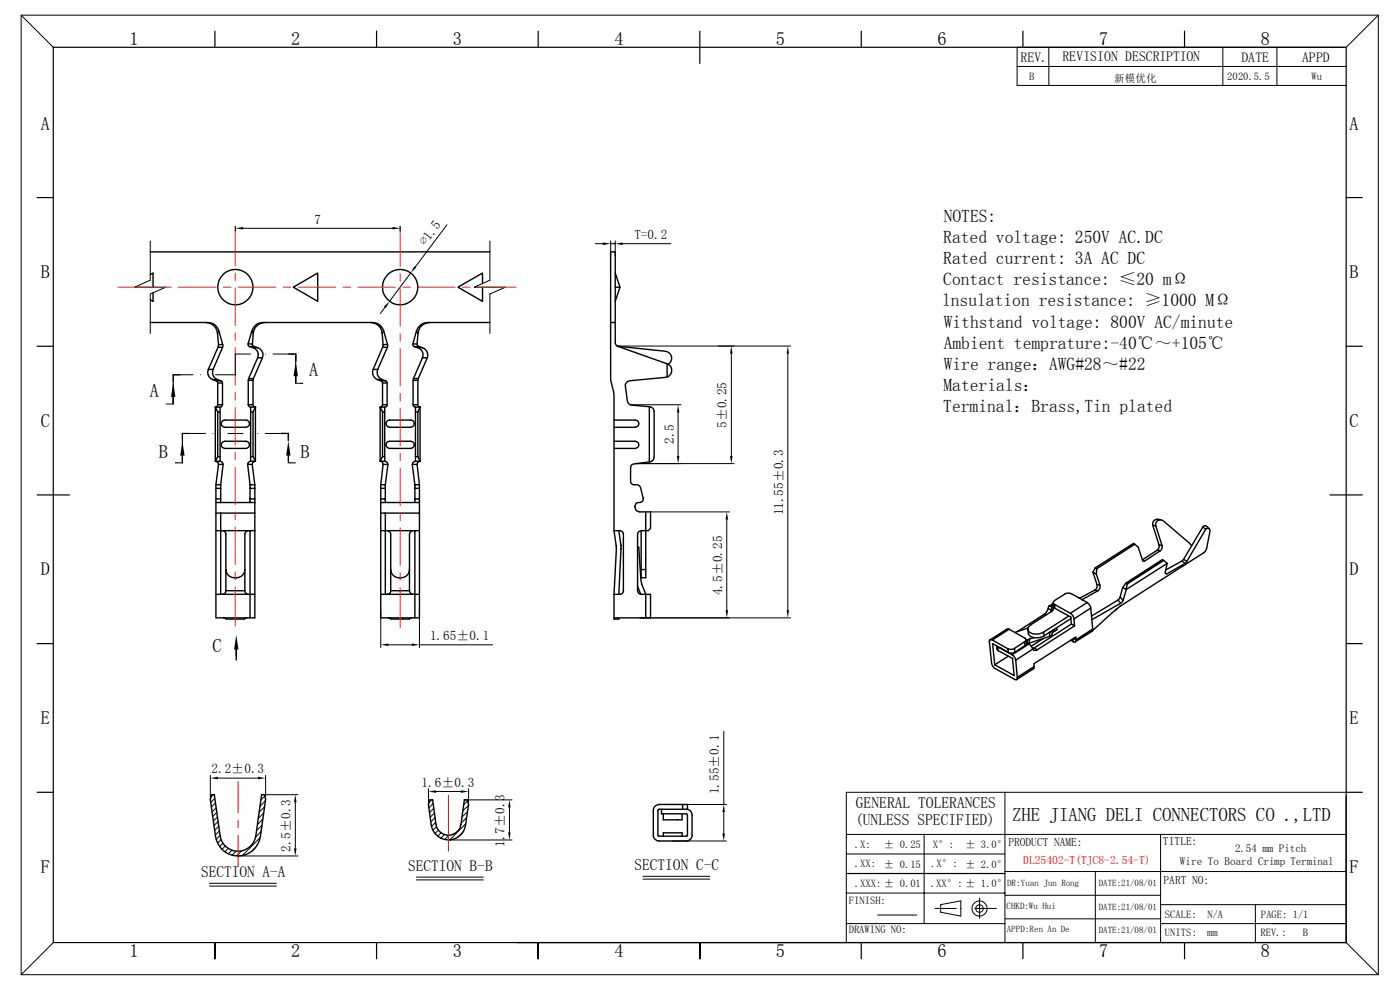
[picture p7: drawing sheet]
<svg xmlns="http://www.w3.org/2000/svg" width="297mm" height="210mm" viewBox="0 0 297 210" stroke-linecap="round" stroke-linejoin="round" font-family="sans-serif">
<g fill="none" stroke="#000" stroke-width=".3">
<path d="M31.9 58.3l.6-.4v3M31.9 53.4h72M130.5 57.9l1 3-1 3M31.9 68.4h12.2a2.35 2.35 0 0 1 2.3 1.8l.8 2.9M32.5 62.1v1.8l-.6-.3M43.6 68.4a2.46 2.46 0 0 1 2.5 2.3M44.2 78.4a1.62 1.62 0 0 0 .9 2.1M44.2 78.4h1M45.2 78.4a1.6 1.6 0 0 0 .9 2.1h-1M46.1 70.7l.2 2.9-2.1 4.8M46.3 73.6l.9 .1M46.4 70.2l-.3 .5"/>
<path d="M47.2 73.7l-2 4.7M47.2 73.1v.6M47.2 73.1h-.8M52.6 72.9l1 .1M53 73.5l.7 .2M53.4 70.2a2.46 2.46 0 0 1 2.4-1.8h23.2a2.42 2.42 0 0 1 2.4 1.8M53.4 70.2l-.8 2.7v.3l.4 .3M53.4 70.2l.3 .5M53.7 73.7a1.58 1.58 0 0 1 1 2.2M53.7 73.7h1M53.7 70.7l-.1 2.5 .3 .3M53.9 73.5l.8 .2"/>
<path d="M53.9 73.5h-.9M54.7 73.7a1.64 1.64 0 0 1 1 2.2M54.7 75.9l-2 4.4M54.7 75.9h1M55.7 75.9l-2 4.8M56.2 68.4a2.46 2.46 0 0 0-2.5 2.3M62.2 60.9l5.2-3v6zM78.6 68.4a2.46 2.46 0 0 1 2.5 2.3M79.2 78.4a1.65 1.65 0 0 0 .9 2.1M79.2 78.4h.9M80.1 78.4a1.58 1.58 0 0 0 1 2.1M81.1 70.7l.1 2.9-2 4.8"/>
<path d="M81.2 73.6l1 .1M81.4 70.2l.8 2.9M81.4 70.2l-.3 .5M82.2 73.7l-2.1 4.7M82.2 73.1v.6M82.2 73.1h-.9M87.6 72.9l.9 .1M87.9 73.5l.7 .2M88.3 70.2l-.7 2.7v.3l.3 .3M88.3 70.2l.4 .5M88.6 73.7a1.56 1.56 0 0 1 1 2.2M88.6 73.7h1"/>
<path d="M88.7 70.7l-.2 2.3 .1 .4 .3 .1M88.9 73.5l.7 .2M88.9 73.5h-1M89.6 73.7a1.64 1.64 0 0 1 1 2.2M89.6 75.9h1M89.6 75.9l-1.9 4.4M90.6 75.9l-2 4.8M91.2 68.4a2.46 2.46 0 0 0-2.5 2.3M102.4 60.2v-2.3l-5.2 3 5.2 3v-3M103.9 68.4h-13.1a2.42 2.42 0 0 0-2.5 1.8M129.5 68.4h1M130.5 60.9h1"/>
<path d="M131 73.4l-.2-.1-.3-.6v-19.3h-1v26.8l.8 3.5v28.9M131 73.4l10.1 1.1a1.49 1.49 0 0 1 1.4 1.2 1.49 1.49 0 0 1-.7 1.6M131 73.4l10.5 3.8M141.5 77.2a1.49 1.49 0 0 1 1 1.6 1.49 1.49 0 0 1-1.4 1.3l-7.5 .7a1.02 1.02 0 0 0-.9 1.1l.4 3.2 .5 .7 4.2 .5a1.01 1.01 0 0 1 1 1v9.7a1.02 1.02 0 0 1-.9 1l-3.5 .4a.73 .73 0 0 0-.6 .8v2.9a.72 .72 0 0 0 .7 .7h.7l.5 .3 .7 2.6a.79 .79 0 0 1-.9 .9 1.01 1.01 0 0 0-.8 1.1 1.01 1.01 0 0 0 1 .9h2.3v3.5l-.5 .5h-1.5a.8 .8 0 0 0-.7 .7v12a.73 .73 0 0 0 .7 .8h2v5h-7.7M141.5 77.2v2.8M45.1 80.5l.7 .3M45.7 97.8l.6 .4 .1 .3M45.7 86.4v11.4M45.7 86.4h1M45.7 97.8h1M45.7 86.4l.5 1M45.8 80.8l.4 .4v4.7"/>
<path d="M45.8 80.8h1.1M46.1 80.5l.8 .3M46.2 85.9l-.3 .4-.2 .1M46.2 81.2h1M46.2 85.9h1M46.4 98.5h.9M46.4 98.5l-.6 4.3M46.7 86.4v11.4l.5 .4 .1 .3M46.7 87.4h-.5v9.5M46.7 96.9h-.5l-.5 .9M46.9 80.8l.3 .4v4.7M47.2 93.8l.5-.2h4.5a.76 .76 0 0 1 .7 .8 .76 .76 0 0 1-.7 .7h-4.5a.77 .77 0 0 1-.7-.5 .77 .77 0 0 1 .2-.8z"/>
<path d="M47.2 89.3l.5-.2h4.5a.76 .76 0 0 1 .7 .8 .76 .76 0 0 1-.7 .7h-4.5a.77 .77 0 0 1-.7-.5 .77 .77 0 0 1 .2-.8zM47.2 85.9l-.3 .4-.2 .1M47.3 98.5l-.5 4.3M52.5 98.5l.5 4.3M52.7 85.9l.2 .4 1.3 .1M52.7 80.7h1M52.7 85.9h1M52.7 80.3v5.6M52.7 80.3h1.1M52.9 94.4h.1M53.2 97.8l-.6 .4-.1 .3h1M53.2 86.4v11.4"/>
<path d="M53.2 87.4h.5M53.2 97.8h1M53.2 96.9h.5M53.5 98.5l.6 4.3M53.7 80.7v5.2v.2l.5 .3M53.7 87.4v9.5M53.7 96.9l.5 .9M54.2 97.8l-.6 .4-.1 .3M54.2 86.4v11.4M54.2 86.4h.1M54.2 86.4l-.5 1M80.1 80.5h1"/>
<path d="M80.1 80.5l.7 .3M80.6 97.8l.6 .4 .1 .3M80.6 86.4h1M80.6 97.8h1M80.6 86.4v11.4M80.6 86.4l.6 1M80.8 80.8l.4 .4v4.7M80.8 80.8h1M81.1 80.5l.7 .3M81.2 85.9l-.3 .4-.3 .1M81.2 81.2h.9M81.2 85.9h.9"/>
<path d="M81.3 98.5h1M81.3 98.5l-.5 4.3M81.6 86.4v11.4l.6 .4 .1 .3M81.6 87.4h-.4v9.5M81.6 96.9h-.4l-.6 .9M81.8 80.8l.3 .4v4.7M82.1 85.9v.2l-.5 .3M82.1 93.8l.5-.2h4.5a.76 .76 0 0 1 .8 .8 .76 .76 0 0 1-.8 .7h-4.5a.77 .77 0 0 1-.7-.5 .77 .77 0 0 1 .2-.8zM82.1 89.3l.5-.2h4.5a.76 .76 0 0 1 .8 .8 .76 .76 0 0 1-.8 .7h-4.5a.77 .77 0 0 1-.7-.5 .77 .77 0 0 1 .2-.8zM82.3 98.5l-.6 4.3M87.5 98.5l.5 4.3M87.6 85.9l.3 .4 1.2 .1"/>
<path d="M87.6 80.7h1M87.6 85.9h1M87.7 80.3l-.1 5.6M87.7 80.3h1M87.9 94.4h.1M88.1 97.8l-.6 .4v.3h1M88.1 87.4h.5M88.1 97.8h1M88.1 96.9h.5M88.1 86.4v11.4M88.5 98.5l.5 4.3M88.6 80.7v5.2l.3 .4 .2 .1"/>
<path d="M88.6 87.4v9.5M88.6 96.9l.5 .9M89.1 97.8l-.5 .4-.1 .3M89.1 86.4h.1M89.1 86.4v11.4M89.1 86.4l-.5 1M130.3 89.1h4.4a.76 .76 0 0 1 .8 .8 .76 .76 0 0 1-.8 .7h-4.4M130.3 93.6h4.4a.76 .76 0 0 1 .8 .8 .76 .76 0 0 1-.8 .7h-4.4M137.8 86.3v11.7M45.8 102.8v28.3h8.3v-28.3M45.8 112.6h8.3M45.8 108.8h8.3"/>
<path d="M45.8 106.6h8.3M45.8 105.8h1M45.8 102.8h1M45.8 103.6h1M46.8 102.8v3.8M46.8 108.8v17.3M47.2 112.6a.8 .8 0 0 1 .7 .7v12M52.7 112.6a.8 .8 0 0 0-.8 .7v12M53 102.8v3.8M53 112.6v18.5M53 105.8h1.1M53 102.8h1.1"/>
<path d="M53 103.6h1.1M80.8 102.8v28.3h8.2v-28.3M80.8 112.6h8.2M80.8 108.8h8.2M80.8 106.6h8.2M80.8 105.8h.9M80.8 102.8h.9M80.8 103.6h.9M81.7 102.8v3.8M81.7 108.8v17.3M82.1 112.6a.8 .8 0 0 1 .8 .7v12M87.6 112.6a.8 .8 0 0 0-.7 .7v12"/>
<path d="M88 105.8h1M88 102.8h1M88 103.6h1M88 102.8v3.8M88 112.6v18.5M130.3 112.6h1.2a.8 .8 0 0 1 .7 .7v12a.72 .72 0 0 1-.7 .8h-1.2M130.3 112.6l.5 3.7-.5 9.8M131.3 112.6l.4 3.1-.4 10.4M135.3 116.1h.2l.5 7 1 3v5M137 108.6v14h-1v-10M240.7 115.4l-8 5.2M244.6 111.4l1.3 4.2"/>
<path d="M244.6 111.4l.6 .1M245.2 111.5a1 1 0 0 1 .4-1.1 1 1 0 0 1 1.2 .1l6 5.2M245.2 111.5l1.3 4.2M245.5 116.7l-3.1 2M245.5 116.7l.6 .1M245.9 115.6l-.1 .8-.3 .3M245.9 115.6l.6 .1M246.1 116.8l-3.3 2.2h-.3l-1-2.9-1-.8-8.1 5.1M246.3 110.3a1.2 1.2 0 0 0-1.8 .7l.1 .4M246.5 115.7l-.1 .8-.3 .3M246.9 118.9l-7.8 5M247.6 119.5l-.4 2 .2 .3 4-2.3"/>
<path d="M247.6 119.5l-8.7 5.6-.6 2.2-.5 .6M247.6 119.5l-1-.8-7.8 5M250.7 119l-3.4 1.9M250.7 119l.7 .5M251.1 118.7l.7 .3M255.2 111.8l-4.1 6.9-.4 .3M255.2 111.8l.5-.3 .8 .6M255.2 111.8l.6 .5M255.5 117.2l-4.7 3M255.8 112.3l-4.4 7.2M255.8 112.3l.2-.2a.5 .5 0 0 1 .7 .5l-.8 3.9-.5 .7M45.8 126.1h8.3"/>
<path d="M47.4 131.1l.6 .2h3.9l.5-.2M47.9 120.8a2.03 2.03 0 0 0 2 1.8 2.03 2.03 0 0 0 2-1.8M47.9 125.3a.72 .72 0 0 1-.7 .8M47.9 125.3h4M50.1 137.8v2.2M51.9 125.3a.72 .72 0 0 0 .8 .8M80.8 126.1h8.2M82.4 131.1l.5 .2h3.9l.6-.2M82.9 120.8a2.01 2.01 0 0 0 2 1.8 2.01 2.01 0 0 0 2-1.8M82.9 125.3a.73 .73 0 0 1-.8 .8M82.9 125.3h4M86.9 125.3a.73 .73 0 0 0 .7 .8"/>
<path d="M130.3 126.1v5.2h1v-.2M135.3 124.4l.6 1.7M136 120.8h1M210.1 135.7l-.2 .4 .5 4.6 .3 .7 .3 .4 4.3 2.3h.4M210.1 135.7l.4 .1M210.5 135.8l3.3 1.8M211.4 137l.1 .7 .3 .3M211.5 137.1l.2 .1M211.7 137.2l.1 .8M211.7 137.2l3 1.7M211.8 138l3 1.7 .3 3.6-4.1-2.3M213.8 137.6l.1 .8"/>
<path d="M213.9 138.4l-3.3-1.9 .4 4.5M213.9 139.2l-2.9 1.8M214.1 133.5l3.3 1.8 .3 .4M214.1 133.5l-.4-.1-3.6 2.3M214.1 133.5l-3.6 2.3M214.7 138.9l.6 .5 .2 .6M215.2 137.5a1.52 1.52 0 0 1-1.4 .1M215.2 137.5l.1 .8M215.3 138.3l-.1 .1a1.35 1.35 0 0 1-1.3 0M217.3 136.1l.1 .8M217.3 136.1l-2.1 1.4M217.4 136.9l-2.1 1.4"/>
<path d="M217.7 135.7l-.4 .4M217.7 135.7v1l-.3 .2M217.7 135.8l.2 .2M217.9 136v.3l.4 .3M217.9 136v.2M218.1 133.5l.1 .4a2.58 2.58 0 0 0 3.2 .2M218.1 133.5v1l.3 .2a2.65 2.65 0 0 0 3.1 .2M218.1 133.2l-2.8 1M218.3 136.6l.4 .4 .4 .7M218.3 136.6l-3.6 2.3M218.3 136.4l-.2 .1M218.4 135.6l-.5 .4"/>
<path d="M218.4 135.6l-.1 .8M219.1 137.7l.3 .3 .6-.2M219.1 137.7l-3.6 2.3M219.3 135.3l-.9 .3M219.4 137.5l-.4 .1M219.4 137.5l.6 .3M221.4 135.4l-2.6 1.7M221.4 134.1l.1 .8M221.5 130.3l.4 .2M221.5 130.3l-5.7 3.7M222.4 129.1l-.4 .8-.5 .4M222.4 129.1l.7 .4"/>
<path d="M222.5 128.6l-.1 .5M222.5 128.6h.6M222.6 135l-4.3 1.4M222.7 134.1l-.1 .1M222.7 134.1l-.1 .9M223.1 128.6l.1 .1a.6 .6 0 0 1 .2 .6 .6 .6 0 0 1-.4 .5l-4.5 2.8-.4 .5v.4M223.1 129.5l-.2 .3M223.1 128.6v.8M223.1 129.4l.2 .1M223.1 129.4v.1M223.3 133.7l-.6 .4M223.4 127.9l.3 .3"/>
<path d="M223.4 127.9l.1 .8 .3 .3M223.4 128l-.9 .6M223.5 128.3l-.4 .3M223.5 133.6l.1 .2M223.6 133.8l-.2-.1-.2 .9-.6 .4M223.6 133.8l.1 .1M223.7 128.2l3.4 1.9M223.7 128.2l.1 .8M223.8 129l3.4 1.9 .1 1.5M223.9 133.3l.4 .2-1 .7M226.7 130.7l-5.3 3.4M227.1 130.1l.4 .4 .3 .8"/>
<path d="M227.1 135.8l.6 .3M227.2 131.2l-5.7 3.7M227.3 132.4l.7 .4M227.3 132.4l-7.9 5.1M227.6 135.5l.1 .6M227.7 136.1h.4M227.8 135.4l.5 .3M227.8 131.3l.2 1.5M228 132.8l-8 5M228.3 135.7l-.2 .4M228.3 135.7l-.1-.6-8.9 5.7 .1 .6M230.6 127.8l-3.4-1.9a1.45 1.45 0 0 0-1.3 .1l-2.3 1.5-.2 .4"/>
<path d="M230.6 127.8l.5 .5 .3 .7M230.6 127.8l-3.5 2.3M231.3 133.8l-.1 .1M231.4 129l.4 4.4M231.4 129l-3.6 2.3M231.8 133.4l-.1 .5-3.6 2.2M231.8 133.4l-3.5 2.3M231.9 121.4l.8 2.6M232.2 125.2l-3.2 1.7M232.2 125.2l.7 .1M232.4 120.4l.3 .2M232.4 120.4l-.5 1"/>
<path d="M232.6 121.8l.7 2.3M232.7 120.6l-.1 1.2-.7-.4M232.7 124a.94 .94 0 0 1-.5 1.2M232.7 124l.6 .1M232.9 125.3l-3.4 1.9M233.3 124.1l.1 .5-.5 .7M237.1 129l-5.5 4.9M237.2 127.3l-5.6 3.4M237.2 127.3l.6 .6M237.6 126.7l-.4 .6M237.6 126.7l.7 .6M237.8 128.5l-1.3 1"/>
<path d="M237.8 127.9l-6.2 3.5M238.2 124.6l-.6 2.1M238.8 123.7l.3 .2-.2 1.2-.7-.5zM246.5 122.9l-8.9 5.7M250.9 120.1l-4.5 2.9M215.5 140l.3 3.7M215.8 143.7l-.1 .4M219.4 141.4l-.2 .5-3.5 2.2M219.4 141.4l-3.6 2.3M44.9 168.6h.6l1.2 8.7a3.8 3.8 0 0 0 3.8 3.3 3.8 3.8 0 0 0 3.8-3.3l1.2-8.7h.6l.2 1-1.1 7.8a4.8 4.8 0 0 1-4.7 4.2 4.8 4.8 0 0 1-4.8-4.2l-1.1-7.8zM91.1 169.7h.7l.7 5.2a2.67 2.67 0 0 0 2.6 2.3 2.67 2.67 0 0 0 2.7-2.3l.7-5.2h.6l.3 1-.6 4.3a3.7 3.7 0 0 1-3.7 3.2 3.7 3.7 0 0 1-3.6-3.2l-.6-4.3zM140.3 171.7v.9l5.5 .1v4.5l-.2 .2h-5.8l-.2-.2 .1-5.5h5.9a1.19 1.19 0 0 1 1.2 1.2v4.3a1.19 1.19 0 0 1-1.2 1.2h-5.8a1.27 1.27 0 0 1-1.2-1.2v-5.3a1.19 1.19 0 0 1 1.2-1.3h6v1.1"/>
<path d="M140.7 177.4v-.7h4v.7M140.7 172.6v1.3h4v-1.3M144.8 170.6v1.1"/>
<circle cx="49.9" cy="60.9" r="3.7"/>
<circle cx="84.9" cy="60.9" r="3.7"/>
</g>
<g fill="none" stroke="#000" stroke-width=".25">
<path d="M11.3 10h274.3v189.9h-274.3zM45.6 6.6v3.4M79.9 6.6v3.4M114.2 6.6v3.4M148.5 6.6v6.9M182.7 6.6v3.4M217 6.6v3.4M251.3 6.6v3.4M7.9 41.9h3.4M285.6 41.9h3.4M7.9 73.4h3.4M285.6 73.4h3.4"/>
<path d="M7.9 105h6.8M282.2 105h6.8M7.9 136.5h3.4M285.6 136.5h3.4M7.9 168.1h3.4M285.6 168.1h3.4M45.6 199.9v3.5M79.9 199.9v3.5M109.7 199.9h175.9M114.2 199.9v3.5M148.5 199.9v3.5M179.5 185.3h33.7"/>
<path d="M182.7 199.9v3.5M217 199.9v3.5M251.3 199.9v3.5M269.9 195.9h15.7"/>
</g>
<g fill="none" stroke="#000" stroke-width=".21">
<path d="M4.5 3.2h287.9v203.6h-287.9zM4.5 3.2l6.8 6.8M215.8 14.1h69.8zM222.5 10v8.1M259.4 10v8.1M270.9 10v8.1M292.4 3.2l-6.8 6.8h-69.8v8.1h69.8M31.9 51.1v8.3l-3.3 1.5h6.6l-3.3 1.5v8.3M49.9 48v1M51.6 48.4h31.7M84.9 48v1M87.1 57.9l-4.5 6"/>
<path d="M94.8 47.7l-6.7 8.9M103.9 51.1v8.3l-3.3 1.5h6.6l-3.3 1.5v8.3M126.3 51.7h1.6M129.5 51.1v3.1M129.5 51.7h1M130.5 51.1v3.1M132.1 51.7h10.2M40.9 79.5h-4.2v6.2M42.5 79.5h.1M44.1 79.5h.1M53.2 75.1h-3.3v4.4h-4.2M54.7 75.1h.1"/>
<path d="M56.3 75.1h.1M57.9 75.1h3.3M62.7 75.1v6.2M81.7 65.2l-1 1.3M130.9 73.4h36.8M155.2 75v21.7M167.1 75v54.4M43.6 91.9h-4.9v6.3M45.2 91.9h.1M46.8 91.9h.1M48.3 91.9h3.2M53.1 91.9h.1"/>
<path d="M54.7 91.9h.1M56.3 91.9h4.9M61.2 96.6v1.3M133.7 85.9h10.7M135 98.3h20.7M143.8 87.5v9.2M138 108.6h16.8M154.2 110.2v19.2M80.8 129.7v7.7M82.4 136.8h5M89 129.7v7.7M89 136.8h15.5"/>
<path d="M135.8 131.1h31.9M153.5 155.2v15.4M44.6 164.5v5.1M45.3 168.6l-.6 .5M45.6 169.3l-.9 .9M45.7 170.3l-.9 .9M45.9 171.3l-.9 .9M46 172.3l-.9 .9M46.1 173.3l-.8 .9M46.2 165.1h8.5M46.3 174.2l-.9 .9M46.4 175.3l-.8 .8"/>
<path d="M46.6 176.2l-.9 .9M46.7 177.2l-.9 .9M46.9 178.1l-.8 .8M47.3 178.9l-.7 .7M47.8 179.5l-.7 .7M48.4 180l-.7 .7M54.2 179.7l-.7 .8M55.2 177.7l-3.8 3.8M55.4 176.4l-1.2 1.1M55.6 175l-1.2 1.2M55.8 173.7l-1.2 1.2M56 172.4l-1.2 1.2"/>
<path d="M56.1 168.6h7.1M56.1 171.2l-1.2 1.1M56.2 168.9l-.9 .8M56.3 169.8l-1.1 1.2M56.3 164.5v5.1M62.7 170.2v9.8M90.9 167.3v3.4M91.6 169.7l-.6 .5M91.9 170.5l-.9 .9M92 171.4l-.9 .9M92.2 172.5l-.9 .9M92.3 173.4l-.9 .9"/>
<path d="M92.4 174.4l-.8 .9M92.5 167.9h5.2M92.6 175.3l-.7 .8M93 176.1l-.7 .7M93.6 176.7l-.8 .7M94.3 177l-.8 .8M95.1 178.2h13.5M95.3 177.2l-.9 .9M98.3 176.4l-1.2 1.2M98.5 169.7h10.1M98.8 174.8l-3.4 3.3M99 173.4l-1.2 1.2"/>
<path d="M99.2 169.9l-.8 .8M99.2 172.2l-1.2 1.1M99.4 170.9l-1.2 1.1M99.4 167.3v3.4M108.1 171.3v5.3M142.5 170.6h11.6M142.7 178.4h11.4M153.5 172.3v4.5M179.5 177h106.1M196 177v18.9M213.2 168.1v31.8M246.2 177v22.9"/>
<path d="M285.6 168.1h-106.1v31.8M11.3 199.9l-6.8 6.9M44.4 188h14.2M44.4 187.4h14.2M49.2 180.3l-.8 .8M50.1 180.6l-.9 .8M50.5 181.6h12.7M51.3 180.5l-1.1 1.1M88.3 186.1h14.2M88.3 186.6h14.2M136.4 185.9h14.2M136.4 186.5h14.2"/>
<path d="M179.5 195.9h33.7M179.5 189.4h33.7M179.5 181.1h33.7M186.2 194.1h8.3M198.3 192.7h4.6M199.6 191.9l4.2-.8v3.2l-4.2-.8zM206.8 192.7h4.6M207.8 190.5v4.3M213.2 184.9h72.4zM213.2 189.9h33M213.2 194.9h33M232.4 184.9v15"/>
<path d="M246.2 195.9h23.7M246.2 191.9h39.4M266.3 191.9v8M285.6 199.9l6.8 6.9"/>
<circle cx="207.8" cy="192.7" r=".81"/>
<circle cx="207.8" cy="192.7" r="1.62"/>
</g>
<g fill="#000">
<path d="M49.9 48.4l1.7-.3v.6zM83.3 48.1l1.6 .3-1.6 .3zM87.9 56.5l.4 .3-1.2 1.1zM127.9 51.4l1.6 .3-1.6 .3zM130.5 51.7l1.6-.3v.6zM36.6 79.4h1.7l-1.4 .2zM36.9 79.6l1.4-.2v.2zM61.2 75h1.7l-1.7 .2zM61.2 75.2l1.7-.2-.3 .2zM62.7 76.7l.5 3.1h-.9zM62.6 75.2l.3 1.5h-.3zM62.6 75.2l.3-.2v1.7z"/>
<path d="M81.4 65l1.2-1.1-.7 1.5zM155.2 73.4l.2 1.6h-.5zM167.1 73.4l.3 1.6h-.5zM35.2 85.6h1.4l-1.4 .2zM35.2 85.8l1.4-.2 .3 .2zM36.7 81.1l.5 3.1h-.9zM36.6 79.4l.3 1.7h-.3zM36.6 84.2l.3 1.6-.3-.2zM36.6 79.4l.3 .2v1.5zM36.6 84.2h.3v1.6zM37.1 98h1.5l-1.5 .3zM37.1 98.3l1.5-.3 .2 .3z"/>
<path d="M38.7 93.5l.5 3.1h-1zM38.6 91.8l.2 1.7h-.2zM38.6 91.8h1.7l-1.5 .3zM38.6 96.6l.2 1.7-.2-.3zM38.6 91.8l.2 .3v1.4zM38.8 92.1l1.5-.3v.3zM38.6 96.6h.2v1.7zM59.6 91.8h1.7l-1.7 .3zM59.6 92.1l1.7-.3-.3 .3zM61.2 93.5l.4 3.1h-.9zM61 96.6l.3 1.4-.3 .3zM61 92.1l.3 1.4h-.3z"/>
<path d="M61 96.6h.3v1.4zM61 92.1l.3-.3v1.7zM62.6 79.8l.3 1.4-.3 .2zM61 98.3l1.7-.3v.3zM61 98.3l.3-.3h1.4zM62.6 79.8h.3v1.4zM62.6 81.4l1.7-.2v.2zM62.6 81.4l.3-.2h1.4zM143.8 85.9l.3 1.6h-.5zM143.6 96.7h.5l-.3 1.6zM154.9 96.7h.5l-.2 1.6zM154.2 108.6l.3 1.6h-.6z"/>
<path d="M50.1 134.7l.5 3.1h-.9zM80.8 136.8l1.6-.3v.5zM87.4 136.5l1.6 .3-1.6 .2zM153.9 129.4h.6l-.3 1.7zM166.9 129.4h.5l-.3 1.7zM44.6 165.1l1.6-.3v.5zM54.7 164.8l1.6 .3-1.6 .2zM62.7 168.6l.2 1.6h-.5zM62.4 180h.5l-.2 1.6zM90.9 167.9l1.6-.3v.6zM97.7 167.6l1.7 .3-1.7 .3zM108.1 169.7l.2 1.6h-.5z"/>
<path d="M107.8 176.6h.5l-.2 1.6zM153.2 176.8h.6l-.3 1.6zM153.5 170.6l.3 1.7h-.6z"/>
</g>
<g fill="none" stroke="#f00" stroke-width=".21">
<path d="M49.9 48v8.3M49.9 57.9v1.6M84.9 48v8.5M84.9 58.1v1.6M25 60.9h8.1M34.8 60.9h1.5M37.9 60.9h7.9M47.4 60.9h1.6M49.9 61.1v7.9M49.9 70.6v1.6M49.9 73.7v8M50.6 60.9h7.9"/>
<path d="M60.1 60.9h1.6M63.3 60.9h7.9M72.8 60.9h1.6M75.9 60.9h8M84.9 61.3v7.9M84.9 70.8v1.5M84.9 74v7.9M85.5 60.9h1.5M88.6 60.9h8M98.1 60.9h1.6M101.3 60.9h8.2M49.9 83.3v1.6"/>
<path d="M49.9 86.4v8M49.9 96v1.5M49.9 99.1v8M84.9 83.4v1.6M84.9 86.6v8M84.9 96.1v1.6M84.9 99.3v7.9M49.9 108.6v1.6M49.9 111.8v7.9M84.9 108.8v1.6M84.9 112v7.9M49.9 121.3v1.6"/>
<path d="M49.9 124.5v8.3M84.9 121.5v1.6M84.9 124.7v8.5M50.5 165.8v6.6M50.5 174v1.6M50.5 177.2v6.7M95.1 168.7v11.9"/>
</g>
<text font-size="4" x="214.7" y="174.1">ZHE JIANG DELI CONNECTORS CO .,LTD</text>
<g font-size="3.9">
<text x="27.5" y="9.7">1</text>
<text x="61.8" y="9.7">2</text>
<text x="96.1" y="9.7">3</text>
<text x="130.3" y="9.7">4</text>
<text x="164.6" y="9.7">5</text>
<text x="198.9" y="9.7">6</text>
<text x="233.2" y="9.7">7</text>
<text x="267.5" y="9.7">8</text>
<text x="8.6" y="27.5">A</text>
<text x="286.3" y="27.5">A</text>
<text x="8.6" y="59">B</text>
<text x="286.3" y="59">B</text>
<text x="65.6" y="79.8">A</text>
<text x="31.8" y="84.2">A</text>
<text x="8.6" y="90.6">C</text>
<text x="286.3" y="90.6">C</text>
<text x="33.7" y="97.2">B</text>
<text x="63.8" y="97.2">B</text>
<text x="8.6" y="122">D</text>
<text x="286.3" y="122">D</text>
<text x="45.1" y="138.4">C</text>
<text x="8.6" y="153.6">E</text>
<text x="286.3" y="153.6">E</text>
<text x="8.6" y="185.1">F</text>
<text x="286.3" y="185.1">F</text>
<text x="27.5" y="202.9">1</text>
<text x="61.8" y="202.9">2</text>
<text x="96.1" y="203">3</text>
<text x="130.3" y="202.9">4</text>
<text x="164.6" y="202.9">5</text>
<text x="198.9" y="203">6</text>
<text x="233.2" y="202.9">7</text>
<text x="267.5" y="203">8</text>
</g>
<g font-size="3.7">
<text x="200.2" y="47.1">NOTES:</text>
<text x="200.1" y="51.5">Rated voltage: 250V AC.DC</text>
<text x="200.1" y="55.9">Rated current: 3A AC DC</text>
<text x="199.9" y="64.9">lnsulation resistance: ≥1000 MΩ</text>
<text x="200.1" y="60.4">Contact resistance: ≤20 mΩ</text>
<text x="200.2" y="69.6">Withstand voltage: 800V AC/minute</text>
<text x="200.2" y="74.1">Ambient temprature:-40℃～+105℃</text>
<text x="200.2" y="82.9">Materials：</text>
<text x="200.2" y="78.5">Wire range：AWG#28～#22</text>
<text x="200.1" y="87.3">Terminal：Brass,Tin plated</text>
</g>
<g font-size="3.3">
<text x="181.6" y="171.5">GENERAL TOLERANCES</text>
<text x="181.4" y="175">(UNLESS SPECIFIED)</text>
<text x="86.6" y="184.7">SECTION B-B</text>
<text x="134.6" y="184.6">SECTION C-C</text>
<text x="42.7" y="186.1">SECTION A-A</text>
</g>
<g font-size="2.9">
<text x="216.5" y="13.1">REV.</text>
<text x="225.4" y="12.9">REVISION DESCRIPTION</text>
<text x="263.4" y="13.3">DATE</text>
<text x="276.2" y="13.2">APPD</text>
</g>
<g font-size="2.8">
<text x="66.7" y="47.5">7</text>
<text x="90.3" y="52.2" transform="rotate(-53 90.3 52.2)">∅1.5</text>
<text x="134.6" y="50.8">T=0.2</text>
<text x="143" y="94.2" transform="rotate(-90 143 94.2)">2.5</text>
<text x="154.1" y="90.8" transform="rotate(-90 154.1 90.8)">5±0.25</text>
<text x="166.2" y="109.3" transform="rotate(-90 166.2 109.3)">11.55±0.3</text>
<text x="153.2" y="126.2" transform="rotate(-90 153.2 126.2)">4.5±0.25</text>
<text x="91.2" y="135.8">1.65±0.1</text>
<text x="44.9" y="164">2.2±0.3</text>
<text x="89.4" y="166.9">1.6±0.3</text>
<text x="152.5" y="168.4" transform="rotate(-90 152.5 168.4)">1.55±0.1</text>
<text x="107.1" y="179.6" transform="rotate(-90 107.1 179.6)">1.7±0.3</text>
<text x="61.6" y="180.7" transform="rotate(-90 61.6 180.7)">2.5±0.3</text>
</g>
<text font-size="2.5" fill="#f00" x="217.1" y="183.3">DL25402-T(TJC8-2.54-T)</text>
<g font-size="2.4">
<text x="214" y="179.5">PRODUCT NAME:</text>
<text x="246.7" y="179.3">TITLE:</text>
<text x="246.8" y="187.4">PART NO:</text>
</g>
<g font-size="2.3">
<text x="250.3" y="183.4">Wire To Board Crimp Terminal</text>
<text x="262" y="180.6">2.54 mm Pitch</text>
</g>
<g font-size="2.2">
<text x="218.4" y="17.1">B</text>
<text x="236.4" y="17.3">新模优化</text>
<text x="260.4" y="17.1">2020.5.5</text>
<text x="278.2" y="17.1">Wu</text>
<text x="181.4" y="179.8">.X:</text>
<text x="187.5" y="179.9">± 0.25</text>
<text x="197.9" y="179.8">X°:</text>
<text x="204.7" y="179.9">± 3.0°</text>
<text x="181.4" y="183.9">.XX:</text>
<text x="187.5" y="184">± 0.15</text>
<text x="197.5" y="183.9">.X°: ± 2.0°</text>
<text x="180.1" y="191.7">FINISH:</text>
<text x="181.4" y="188.1">.XXX: ± 0.01</text>
<text x="197.5" y="188.1">.XX°: ± 1.0°</text>
<text x="180" y="197.9">DRAWING NO:</text>
<text x="247.1" y="194.7">SCALE:</text>
<text x="256.1" y="194.7">N/A</text>
<text x="267.5" y="194.8">PAGE: 1/1</text>
<text x="247.1" y="198.6">UNITS:</text>
<text x="256.1" y="198.6">mm</text>
<text x="267.4" y="198.6">REV.:</text>
<text x="276.4" y="198.6">B</text>
</g>
<g font-size="1.9">
<text x="213.7" y="187.8">DR:Yuan Jun Rong</text>
<text x="233.1" y="188">DATE:21/08/01</text>
<text x="213.5" y="192.9">CHKD:Wu Hui</text>
<text x="213.6" y="197.8">APPD:Ren An De</text>
<text x="233.1" y="193">DATE:21/08/01</text>
<text x="233.1" y="198">DATE:21/08/01</text>
</g>
</svg>
